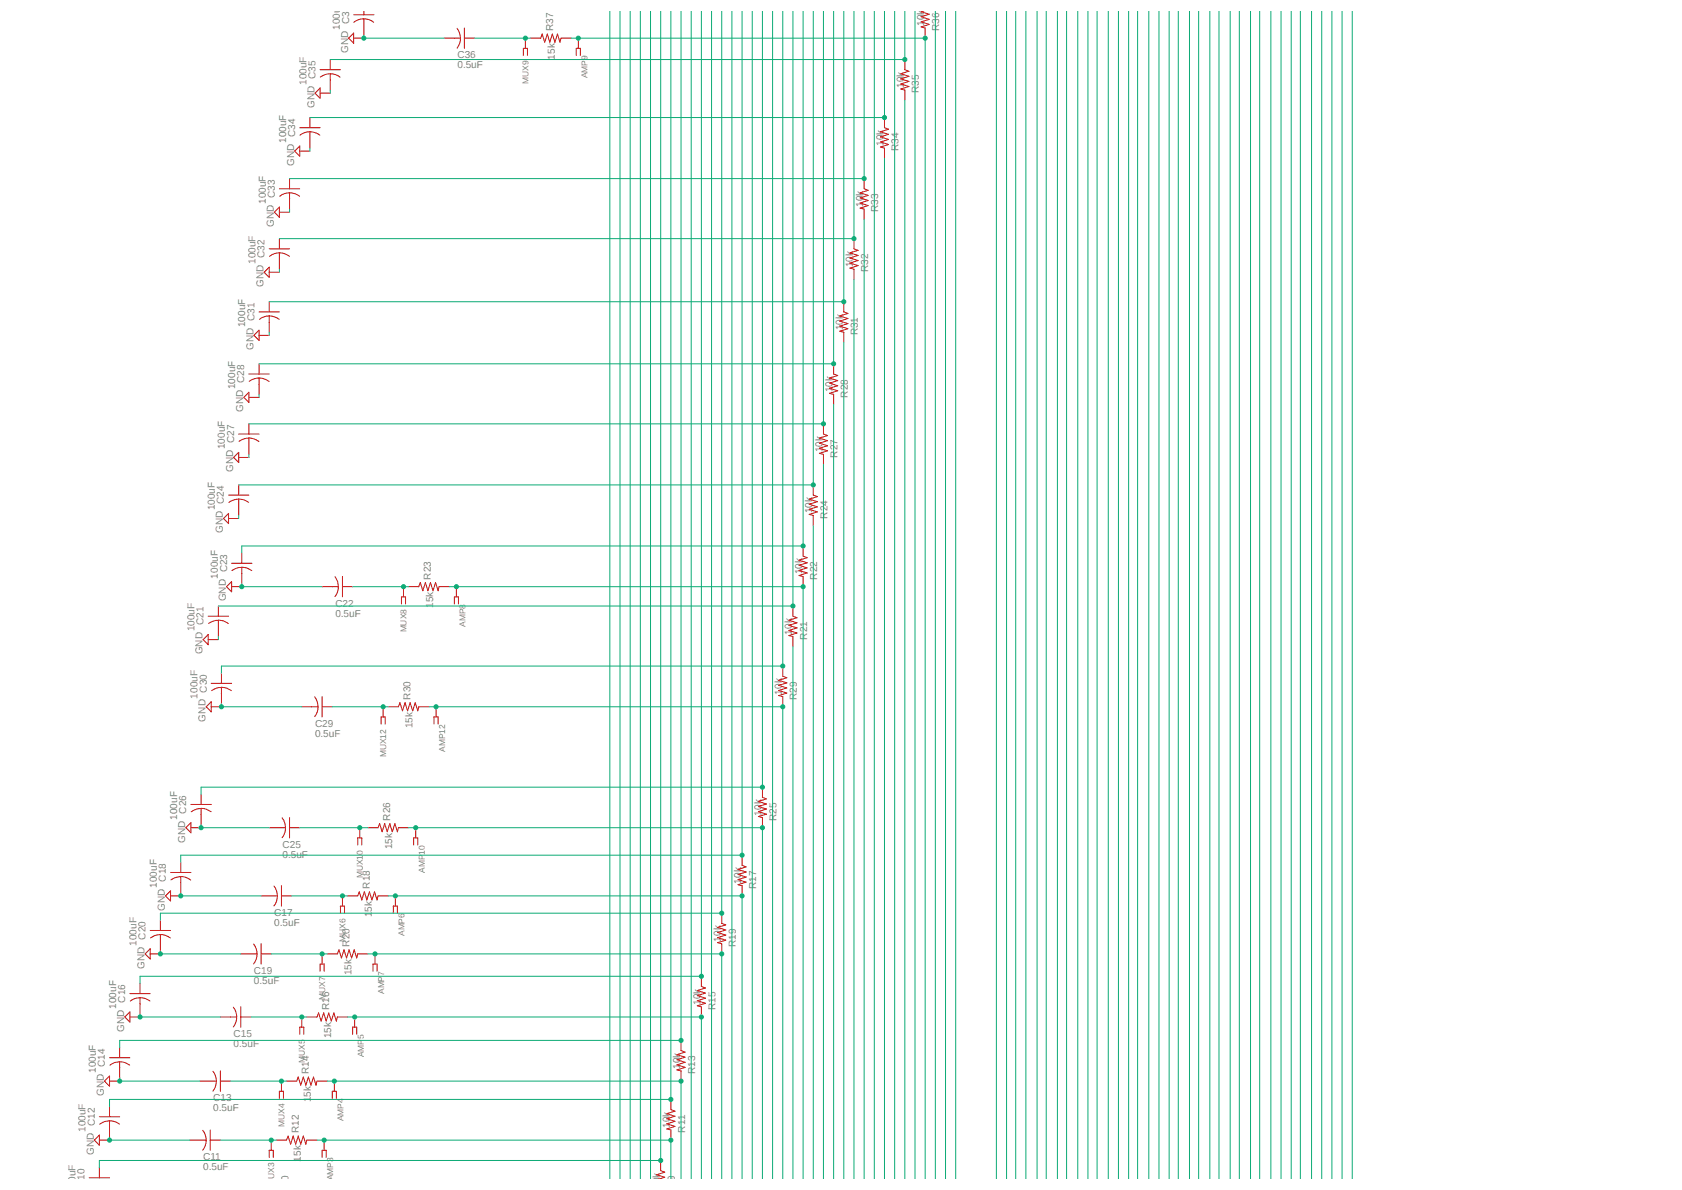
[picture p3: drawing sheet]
<svg xmlns="http://www.w3.org/2000/svg" width="420mm" height="297mm" viewBox="0 0 420 297" stroke-linecap="round" stroke-linejoin="round" font-family="sans-serif">
<path d="M165.2 2.7l-126.5 291.6M255.6 2.7l126.4 291.6" fill="none" stroke="#fff" stroke-width=".25"/>
<g fill="none" stroke="#c90d0c" stroke-width=".25">
<path d="M79.9 17.4h5.1M82.5 18.4a3.8 3.8 0 0 1 2.4 .9M82.5 18.4a4 4 0 0 0-2.5 .9M82.5 14.9v2.5M82.5 18.4v4.1M87 9.5l1.3-1.2v2.5zM88.3 9.5h2.5M88.3 3.7h5.1M90.8 4.7a3.8 3.8 0 0 1 2.5 .8M90.8 4.7a4 4 0 0 0-2.5 .8M90.8 2.7v1M90.8 4.7v4.1"/>
<path d="M110.9 9.5h4.1M114.1 7.1a4.6 4.6 0 0 1 .9 2.4M115 9.5a4 4 0 0 1-.9 2.5M116 9.5h2.5M116 7v5.1M130.7 13.8v-1.7h1v1.7M131.2 9.5v2.6M132.5 9.5h2.5l.4-1 .6 2 .7-2 .6 2 .6-2 .7 2 .6-2 .6 2 .3-1h2.5M143.9 13.8v-1.7h1v1.7M144.4 9.5v2.6M225.9 14.9v2.5l1 .4-2 .6 2 .6-2 .7 2 .6-2 .7 2 .6-2 .6 1 .3v2.5M230.6 2.7l-.6 .2 2 .7-2 .6 2 .6-2 .7 2 .6-2 .6 1 .3v2.5"/>
<path d="M73.6 37.7l1.2-1.3v2.6zM74.8 37.7h2.6M74.8 31.9h5.1M77.4 32.9a4 4 0 0 1 2.5 .8M77.4 32.9a4 4 0 0 0-2.5 .8M77.4 29.3v2.6M77.4 32.9v4.1M79.9 22v2.5l-1.2-1.3zM79.9 23.2h2.6M220.9 29.3v2.6l1 .4-2.1 .6 2.1 .6-2.1 .7 2.1 .6-2.1 .6 2.1 .7-2.1 .6 1.1 .3v2.5M69.8 51.7v2.5l-1.3-1.2zM69.8 59.6v2.5"/>
<path d="M69.8 53h2.5M69.8 47.1h5M69.8 49a3.8 3.8 0 0 1 2.5-.9v4.1M72.3 48.1a4.5 4.5 0 0 1 2.5 .9M72.3 44.6v2.5M213.2 59.6v2.5l1 .4-2 .6 2 .7-2 .6 2 .6-2 .7 2 .6-2 .6 1 .3v2.5M215.8 44.6v2.5l1 .4-2 .6 2 .7-2 .6 2 .6-2 .7 2 .6-2 .6 1 .3v2.5M64.7 77.9h5.1M66 67.9l1.2-1.2v2.5zM67.2 78.8a4.5 4.5 0 0 1 2.5 .9M67.2 78.9a3.8 3.8 0 0 0-2.4 .8M67.2 75.3v2.6"/>
<path d="M67.2 78.9v4M67.2 67.9h2.6M67.2 62.1h5.1M67.3 64a3.8 3.8 0 0 1 2.5-.9v4.1M69.8 63.1a4.5 4.5 0 0 1 2.5 .9M210.7 75.3v2.6l1 .3-2 .7 2 .6-2 .6 2 .7-2 .6 2 .6-2 .7 1 .2v2.6M62.1 97.9v2.6l-1.2-1.3zM62.1 99.2h2.6M62.1 93.3h5.1M62.2 95.2a4.1 4.1 0 0 1 2.5-.8v4M64.7 94.3a4.5 4.5 0 0 1 2.5 .9M64.7 82.4v2.6l-1.3-1.3z"/>
<path d="M64.7 90.8v2.5M64.7 83.7h2.5M208.2 90.8v2.5l1 .4-2.1 .7 2.1 .6-2.1 .6 2.1 .7-2.1 .6 2.1 .6-2.1 .7 1.1 .2v2.6M58.3 114.2l1.3-1.3v2.5zM59.6 114.2h2.5M59.6 108.3h5.1M59.7 110.2a4.1 4.1 0 0 1 2.4-.9v4.1M62.1 109.3a4.5 4.5 0 0 1 2.5 .9M62.1 105.8v2.5M205.6 105.8v2.5l1 .4-2 .6 2 .7-2 .6 2 .7-2 .6 2 .6-2 .7 1 .2v2.6M55.8 129.4l1.3-1.3v2.6zM57.1 129.4h2.5"/>
<path d="M57.1 123.6h5M57.1 125.4a4.1 4.1 0 0 1 2.5-.8v4.1M59.6 124.5a4 4 0 0 1 2.5 .9M59.6 121v2.6M60.4 138v2.6M200.5 136.3v2.5l1 .4-2 .6 2 .7-2 .6 2 .6-2 .7 2 .6-2 .6 1 .3v2.5M203.1 121v2.6l1 .4-2 .6 2 .6-2 .7 2 .6-2 .6 2 .7-2 .6 1 .3v2.5M50.7 159.6l1.3-1.2v2.5zM52 159.6h2.5M52 153.8h5.1M52.1 155.6a4.1 4.1 0 0 1 2.4-.8v4.1M54.5 154.8a4 4 0 0 1 2.5 .8"/>
<path d="M54.5 151.3v2.5M56.6 146.4l1.2-1.2v2.5zM57.8 146.4h2.6M57.8 140.6h5.1M60.4 141.6a4 4 0 0 1 2.5 .8M60.4 141.6a4.1 4.1 0 0 0-2.5 .8M60.4 141.6v4.1M80.4 146.4h4.1M83.7 143.9a4 4 0 0 1 .8 2.5M84.5 146.4a3.8 3.8 0 0 1-.8 2.5M85.5 143.9v5.1M85.5 146.4h2.6"/>
<path d="M100.2 150.7v-1.7h1.1v1.7M100.8 146.4v2.6M102 146.4h2.6l.3-1 .7 2 .6-2 .6 2 .7-2 .6 2 .7-2 .6 2 .2-1h2.6M113.5 150.7v-1.7h1v1.7M114 146.4v2.6M198 151.3v2.5l1 .4-2 .6 2 .6-2 .7 2 .6-2 .7 2 .6-2 .6 1 .3v2.5M51.5 176.4l1.2-1.3v2.6zM52.7 176.4h2.6M52.7 170.6h5.1M52.8 172.4a4.1 4.1 0 0 1 2.5-.8v4M55.3 171.5a4 4 0 0 1 2.5 .9M55.3 168v2.6"/>
<path d="M75.4 176.4h4M78.6 173.9a4 4 0 0 1 .8 2.5M79.4 176.4a3.8 3.8 0 0 1-.8 2.5M80.4 173.9v5M80.4 176.4h2.6M95.7 176.4v2.5M96.9 176.4h2.6l.4-1 .6 2 .6-2 .7 2 .6-2 .6 2 .7-2 .6 2 .3-1h2.5M108.9 176.4v2.5M195.5 166.2v2.6l1 .4-2.1 .6 2.1 .6-2.1 .7 2.1 .6-2.1 .6 2.1 .7-2.1 .6 1.1 .3v2.5M50.2 198.2v2.6M95.2 180.7v-1.8h1v1.8M108.4 180.7v-1.8h1v1.8"/>
<path d="M190.4 196.5v2.5l1 .4-2 .6 2 .7-2 .6 2 .6-2 .7 2 .6-2 .6 1 .2v2.6M42.6 217.8h5.1M45.1 218.8a4 4 0 0 1 2.5 .8M45.1 218.8a4.6 4.6 0 0 0-2.4 .8M45.1 215.2v2.6M45.1 218.8v4M46.4 206.6l1.3-1.3v2.6zM47.7 206.6h2.5M47.7 200.8h5M47.8 202.6a4.1 4.1 0 0 1 2.4-.8v4M50.2 201.8a4 4 0 0 1 2.5 .8M67.2 206.6h4.1"/>
<path d="M70.4 204.1a4 4 0 0 1 .9 2.5M71.3 206.6a3.8 3.8 0 0 1-.9 2.5M72.3 206.6h2.5M72.3 204v5.1M89.3 210.9v-1.8h1v1.8M89.8 206.6v2.5M91.9 206.6h2.5l.4-1 .6 2 .7-2 .6 2 .6-2 .7 2 .6-2 .6 2 .3-1h2.5M103.3 210.9v-1.8h1v1.8M103.8 206.6v2.5M185.3 213.4v2.6l1 .4-2 .6 2 .6-2 .7 2 .6-2 .6 2 .7-2 .6 1 .3v2.5M37.5 238.1h2.5M37.5 236.8v2.6l-1.3-1.3z"/>
<path d="M37.5 232.2h5.1M40 233.3a4 4 0 0 1 2.5 .8M40 233.3a3.8 3.8 0 0 0-2.4 .8M40 229.7v2.5M40 233.3v4M41.3 223.6l1.3-1.3v2.6zM42.6 223.6h2.5M60.1 238.1h4.1M63.3 235.6a4 4 0 0 1 .9 2.5M64.2 238.1a4 4 0 0 1-.9 2.5M65.2 238.1h2.5M65.2 235.5v5.1"/>
<path d="M65.2 223.6h4.1M68.4 221.1a4 4 0 0 1 .9 2.5M69.3 223.6a3.8 3.8 0 0 1-.9 2.5M70.3 221.1v5M70.3 223.6h2.5M80.4 238.1v2.5M81.7 238.1h2.5l.4-1 .7 2 .6-2 .6 2 .7-2 .6 2 .6-2 .7 2 .2-1h2.6M85 227.9v-1.8h1v1.8M85.5 223.6v2.5M86.8 223.6h2.5l.4-1 .6 2 .7-2 .6 2 .6-2 .7 2 .6-2 .6 2 .3-1h2.5M93.6 238.1v2.5M98.2 227.9v-1.8h1v1.8"/>
<path d="M98.7 223.6v2.5M180.2 227.9v2.6l1 .3-2 .7 2 .6-2 .6 2 .7-2 .6 2 .7-2 .6 1 .2v2.6M31.2 253.8l1.2-1.2v2.5zM32.4 253.8h2.6M32.4 248h5.1M35 249a4 4 0 0 1 2.5 .9M35 249a3.8 3.8 0 0 0-2.5 .9M35 245.4v2.6M35 249v4.1M55 253.8h4.1M58.3 251.4a4 4 0 0 1 .8 2.4M59.1 253.8a4 4 0 0 1-.8 2.5"/>
<path d="M60.1 253.8h2.6M60.1 251.3v5.1M74.8 258.1v-1.7h1.1v1.7M75.4 253.8v2.6M76.6 253.8h2.6l.3-1 .7 2 .6-2 .6 2 .7-2 .6 2 .7-2 .6 2 .2-1h2.6M79.9 242.4v-1.8h1v1.8M88.1 258.1v-1.7h1v1.7M88.6 253.8v2.6M93.1 242.4v-1.8h1v1.8M170.1 259.7v2.5l1 .4-2.1 .6 2.1 .7-2.1 .6 2.1 .6-2.1 .7 2.1 .6-2.1 .6 1.1 .3v2.5M175.1 243.7v2.5l1 .4-2 .6 2 .7-2 .6 2 .6-2 .7 2 .6-2 .6 1 .3v2.5M24.8 278.7h5.1"/>
<path d="M27.3 279.7a4 4 0 0 1 2.5 .9M27.3 279.7a3.8 3.8 0 0 0-2.4 .9M27.3 268.6v2.5l-1.2-1.3zM27.3 276.2v2.5M27.3 279.7v4.1M27.3 269.8h2.6M27.3 264h5.1M29.9 265a4 4 0 0 1 2.5 .9M29.9 265a3.8 3.8 0 0 0-2.5 .9M29.9 261.5v2.5M29.9 265v4.1M50 269.8h4"/>
<path d="M53.2 267.4a4 4 0 0 1 .8 2.4M54 269.8a4 4 0 0 1-.8 2.5M55 269.8h2.6M55 267.3v5.1M69.8 274.2v-1.8h1v1.8M70.3 269.8v2.6M71.5 269.8h2.6l.4-1 .6 2 .6-2 .7 2 .6-2 .6 2 .7-2 .6 2 .3-1h2.5M83 274.2v-1.8h1v1.8M83.5 269.8v2.6M167.5 274.4v2.5l1 .4-2 .7 2 .6-2 .6 2 .7-2 .6 2 .6-2 .7 1 .2v2.6M22.3 294h5M24.8 283.3v2.5l-1.3-1.2z"/>
<path d="M24.8 291.4v2.6M24.8 284.6h2.5M47.4 284.6h4.1M50.6 282.1a4 4 0 0 1 .9 2.5M51.5 284.6a4 4 0 0 1-.9 2.5M52.5 284.6h2.5M52.5 282v5.1M67.2 288.9v-1.8h1v1.8M67.7 284.6v2.5M69 284.6h2.5l.4-1.1 .7 2.1 .6-2.1 .6 2.1 .7-2.1 .6 2.1 .6-2.1 .7 2.1 .2-1h2.6M80.4 288.9v-1.8h1v1.8M80.9 284.6v2.5"/>
<path d="M165 289.6v2.6l1 .4-2 .6 2 .6-1.5 .5"/>
</g>
<path d="M27.3 283.8v.8h20.1" fill="none" stroke="#0dab76" stroke-width=".25"/>
<circle cx="27.3" cy="284.6" r=".51" fill="#0dab76"/>
<g fill="none" stroke="#0dab76" stroke-width=".25">
<path d="M29.9 269.1v.7h20.1"/>
<circle cx="27.3" cy="284.6" r=".51"/>
</g>
<circle cx="29.9" cy="269.8" r=".51" fill="#0dab76"/>
<g fill="none" stroke="#0dab76" stroke-width=".25">
<path d="M35 253.1v.7h20"/>
<circle cx="29.9" cy="269.8" r=".51"/>
</g>
<circle cx="35" cy="253.8" r=".51" fill="#0dab76"/>
<g fill="none" stroke="#0dab76" stroke-width=".25">
<path d="M40 237.3v.8h20.1"/>
<circle cx="35" cy="253.8" r=".51"/>
</g>
<circle cx="40" cy="238.1" r=".51" fill="#0dab76"/>
<g fill="none" stroke="#0dab76" stroke-width=".25">
<path d="M50.2 205.8v.8h17"/>
<circle cx="40" cy="238.1" r=".51"/>
</g>
<circle cx="50.2" cy="206.6" r=".51" fill="#0dab76"/>
<g fill="none" stroke="#0dab76" stroke-width=".25">
<path d="M55.3 175.6v.8h20.1"/>
<circle cx="50.2" cy="206.6" r=".51"/>
</g>
<circle cx="55.3" cy="176.4" r=".51" fill="#0dab76"/>
<g fill="none" stroke="#0dab76" stroke-width=".25">
<path d="M45.1 222.8v.8h20.1"/>
<circle cx="55.3" cy="176.4" r=".51"/>
</g>
<circle cx="45.1" cy="223.6" r=".51" fill="#0dab76"/>
<g fill="none" stroke="#0dab76" stroke-width=".25">
<path d="M60.4 145.7v.7h20"/>
<circle cx="45.1" cy="223.6" r=".51"/>
</g>
<circle cx="60.4" cy="146.4" r=".51" fill="#0dab76"/>
<g fill="none" stroke="#0dab76" stroke-width=".25">
<path d="M90.8 8.8v.7h20.1"/>
<circle cx="60.4" cy="146.4" r=".51"/>
</g>
<circle cx="90.8" cy="9.5" r=".51" fill="#0dab76"/>
<g fill="none" stroke="#0dab76" stroke-width=".25">
<path d="M154.8 2.7v291.6M157.4 2.7v291.6M159.9 2.7v291.6M162.4 2.7v291.6M165 2.7v286.9h-140.2v1.8M253.6 2.7v291.6M256.2 2.7v291.6M259 2.7v291.6M261.2 2.7v291.6M264 2.7v291.6M266.3 2.7v291.6M269.1 2.7v291.6"/>
<path d="M273.9 2.7v291.6M279.3 2.7v291.6M284.1 2.7v291.6M289.4 2.7v291.6M294.2 2.7v291.6M297 2.7v291.6M299.3 2.7v291.6M302.1 2.7v291.6M304.4 2.7v291.6M307.2 2.7v291.6M309.5 2.7v291.6M312.3 2.7v291.6"/>
<path d="M314.5 2.7v291.6M319.9 2.7v291.6M324.7 2.7v291.6M330 2.7v291.6M77.4 37v.7M82.5 22.5v.7M72.3 52.2v.8M69.8 67.2v.7M64.7 98.4v.8M67.2 82.9v.8M62.1 113.4v.8M59.6 128.7v.7"/>
<path d="M54.5 158.9v.7"/>
<circle cx="90.8" cy="9.5" r=".51"/>
</g>
<circle cx="165" cy="289.6" r=".51" fill="#0dab76"/>
<g fill="none" stroke="#0dab76" stroke-width=".25">
<path d="M55 284.6h14"/>
<circle cx="165" cy="289.6" r=".51"/>
</g>
<circle cx="67.7" cy="284.6" r=".51" fill="#0dab76"/>
<g fill="none" stroke="#0dab76" stroke-width=".25">
<path d="M79.2 284.6h88.3"/>
<circle cx="67.7" cy="284.6" r=".51"/>
</g>
<circle cx="80.9" cy="284.6" r=".51" fill="#0dab76"/>
<g fill="none" stroke="#0dab76" stroke-width=".25">
<path d="M167.5 284.6v9.7"/>
<circle cx="80.9" cy="284.6" r=".51"/>
</g>
<circle cx="167.5" cy="284.6" r=".51" fill="#0dab76"/>
<g fill="none" stroke="#0dab76" stroke-width=".25">
<path d="M167.5 2.7v271.7h-140.2v1.8"/>
<circle cx="167.5" cy="284.6" r=".51"/>
</g>
<circle cx="167.5" cy="274.4" r=".51" fill="#0dab76"/>
<g fill="none" stroke="#0dab76" stroke-width=".25">
<path d="M57.6 269.8h13.9"/>
<circle cx="167.5" cy="274.4" r=".51"/>
</g>
<circle cx="70.3" cy="269.8" r=".51" fill="#0dab76"/>
<g fill="none" stroke="#0dab76" stroke-width=".25">
<path d="M81.7 269.8h88.4"/>
<circle cx="70.3" cy="269.8" r=".51"/>
</g>
<circle cx="83.5" cy="269.8" r=".51" fill="#0dab76"/>
<g fill="none" stroke="#0dab76" stroke-width=".25">
<path d="M170.1 269.8v24.5"/>
<circle cx="83.5" cy="269.8" r=".51"/>
</g>
<circle cx="170" cy="269.8" r=".51" fill="#0dab76"/>
<g fill="none" stroke="#0dab76" stroke-width=".25">
<path d="M170.1 2.7v257h-140.2v1.8"/>
<circle cx="170" cy="269.8" r=".51"/>
</g>
<circle cx="170" cy="259.7" r=".51" fill="#0dab76"/>
<g fill="none" stroke="#0dab76" stroke-width=".25">
<path d="M62.7 253.8h13.9"/>
<circle cx="170" cy="259.7" r=".51"/>
</g>
<circle cx="75.3" cy="253.8" r=".51" fill="#0dab76"/>
<g fill="none" stroke="#0dab76" stroke-width=".25">
<path d="M86.8 253.8h88.3"/>
<circle cx="75.3" cy="253.8" r=".51"/>
</g>
<circle cx="88.6" cy="253.8" r=".51" fill="#0dab76"/>
<g fill="none" stroke="#0dab76" stroke-width=".25">
<path d="M175.1 253.8v40.5"/>
<circle cx="88.6" cy="253.8" r=".51"/>
</g>
<circle cx="175.1" cy="253.8" r=".51" fill="#0dab76"/>
<g fill="none" stroke="#0dab76" stroke-width=".25">
<path d="M175.1 2.7v241h-140.1v1.7"/>
<circle cx="175.1" cy="253.8" r=".51"/>
</g>
<circle cx="175.1" cy="243.7" r=".51" fill="#0dab76"/>
<g fill="none" stroke="#0dab76" stroke-width=".25">
<path d="M67.7 238.1h14"/>
<circle cx="175.1" cy="243.7" r=".51"/>
</g>
<circle cx="80.4" cy="238.1" r=".51" fill="#0dab76"/>
<g fill="none" stroke="#0dab76" stroke-width=".25">
<path d="M91.9 238.1h88.3"/>
<circle cx="80.4" cy="238.1" r=".51"/>
</g>
<circle cx="93.6" cy="238.1" r=".51" fill="#0dab76"/>
<g fill="none" stroke="#0dab76" stroke-width=".25">
<path d="M180.2 238.1v56.2"/>
<circle cx="93.6" cy="238.1" r=".51"/>
</g>
<circle cx="180.2" cy="238.1" r=".51" fill="#0dab76"/>
<g fill="none" stroke="#0dab76" stroke-width=".25">
<path d="M180.2 2.7v225.2h-140.2v1.8"/>
<circle cx="180.2" cy="238.1" r=".51"/>
</g>
<circle cx="180.2" cy="227.9" r=".51" fill="#0dab76"/>
<g fill="none" stroke="#0dab76" stroke-width=".25">
<path d="M74.8 206.6h17.1"/>
<circle cx="180.2" cy="227.9" r=".51"/>
</g>
<circle cx="89.8" cy="206.6" r=".51" fill="#0dab76"/>
<g fill="none" stroke="#0dab76" stroke-width=".25">
<path d="M102 206.6h88.4"/>
<circle cx="89.8" cy="206.6" r=".51"/>
</g>
<circle cx="103.8" cy="206.6" r=".51" fill="#0dab76"/>
<g fill="none" stroke="#0dab76" stroke-width=".25">
<path d="M190.4 206.6v87.7"/>
<circle cx="103.8" cy="206.6" r=".51"/>
</g>
<circle cx="190.4" cy="206.6" r=".51" fill="#0dab76"/>
<g fill="none" stroke="#0dab76" stroke-width=".25">
<path d="M190.4 2.7v193.8h-140.2v1.7"/>
<circle cx="190.4" cy="206.6" r=".51"/>
</g>
<circle cx="190.4" cy="196.5" r=".51" fill="#0dab76"/>
<g fill="none" stroke="#0dab76" stroke-width=".25">
<path d="M83 176.4h13.9"/>
<circle cx="190.4" cy="196.5" r=".51"/>
</g>
<circle cx="95.7" cy="176.4" r=".51" fill="#0dab76"/>
<g fill="none" stroke="#0dab76" stroke-width=".25">
<path d="M107.1 176.4h88.4"/>
<circle cx="95.7" cy="176.4" r=".51"/>
</g>
<circle cx="108.9" cy="176.4" r=".51" fill="#0dab76"/>
<g fill="none" stroke="#0dab76" stroke-width=".25">
<path d="M195.5 176.4v117.9"/>
<circle cx="108.9" cy="176.4" r=".51"/>
</g>
<circle cx="195.4" cy="176.4" r=".51" fill="#0dab76"/>
<g fill="none" stroke="#0dab76" stroke-width=".25">
<path d="M195.5 2.7v163.5h-140.2v1.8"/>
<circle cx="195.4" cy="176.4" r=".51"/>
</g>
<circle cx="195.4" cy="166.2" r=".51" fill="#0dab76"/>
<g fill="none" stroke="#0dab76" stroke-width=".25">
<path d="M72.8 223.6h14"/>
<circle cx="195.4" cy="166.2" r=".51"/>
</g>
<circle cx="85.5" cy="223.6" r=".51" fill="#0dab76"/>
<g fill="none" stroke="#0dab76" stroke-width=".25">
<path d="M96.9 223.6h88.4"/>
<circle cx="85.5" cy="223.6" r=".51"/>
</g>
<circle cx="98.7" cy="223.6" r=".51" fill="#0dab76"/>
<g fill="none" stroke="#0dab76" stroke-width=".25">
<path d="M185.3 223.6v70.7"/>
<circle cx="98.7" cy="223.6" r=".51"/>
</g>
<circle cx="185.3" cy="223.6" r=".51" fill="#0dab76"/>
<g fill="none" stroke="#0dab76" stroke-width=".25">
<path d="M185.3 2.7v210.7h-140.2v1.8"/>
<circle cx="185.3" cy="223.6" r=".51"/>
</g>
<circle cx="185.3" cy="213.4" r=".51" fill="#0dab76"/>
<g fill="none" stroke="#0dab76" stroke-width=".25">
<path d="M198 2.7v148.6h-143.5"/>
<circle cx="185.3" cy="213.4" r=".51"/>
</g>
<circle cx="198" cy="151.3" r=".51" fill="#0dab76"/>
<g fill="none" stroke="#0dab76" stroke-width=".25">
<path d="M88.1 146.4h13.9M198 161.4v132.9"/>
<circle cx="198" cy="151.3" r=".51"/>
</g>
<circle cx="100.7" cy="146.4" r=".51" fill="#0dab76"/>
<g fill="none" stroke="#0dab76" stroke-width=".25">
<path d="M200.5 2.7v133.6h-140.1v1.7"/>
<circle cx="100.7" cy="146.4" r=".51"/>
</g>
<circle cx="200.5" cy="136.3" r=".51" fill="#0dab76"/>
<g fill="none" stroke="#0dab76" stroke-width=".25">
<path d="M112.2 146.4h88.3v147.9"/>
<circle cx="200.5" cy="136.3" r=".51"/>
</g>
<circle cx="114" cy="146.4" r=".51" fill="#0dab76"/>
<circle cx="114" cy="146.4" r=".51" fill="none" stroke="#0dab76" stroke-width=".25"/>
<circle cx="200.5" cy="146.4" r=".51" fill="#0dab76"/>
<g fill="none" stroke="#0dab76" stroke-width=".25">
<path d="M203.1 2.7v118.3h-143.5"/>
<circle cx="200.5" cy="146.4" r=".51"/>
</g>
<circle cx="203.1" cy="121" r=".51" fill="#0dab76"/>
<g fill="none" stroke="#0dab76" stroke-width=".25">
<path d="M205.6 2.7v103.1h-143.5M203.1 131.2v163.1"/>
<circle cx="203.1" cy="121" r=".51"/>
</g>
<circle cx="205.6" cy="105.8" r=".51" fill="#0dab76"/>
<g fill="none" stroke="#0dab76" stroke-width=".25">
<path d="M208.2 2.7v88.1h-143.5M205.6 116v178.3"/>
<circle cx="205.6" cy="105.8" r=".51"/>
</g>
<circle cx="208.1" cy="90.8" r=".51" fill="#0dab76"/>
<g fill="none" stroke="#0dab76" stroke-width=".25">
<path d="M210.7 2.7v72.6h-143.5"/>
<circle cx="208.1" cy="90.8" r=".51"/>
</g>
<circle cx="210.7" cy="75.3" r=".51" fill="#0dab76"/>
<g fill="none" stroke="#0dab76" stroke-width=".25">
<path d="M213.2 2.7v56.9h-143.4"/>
<circle cx="210.7" cy="75.3" r=".51"/>
</g>
<circle cx="213.2" cy="59.6" r=".51" fill="#0dab76"/>
<g fill="none" stroke="#0dab76" stroke-width=".25">
<path d="M215.8 2.7v41.9h-143.5"/>
<circle cx="213.2" cy="59.6" r=".51"/>
</g>
<circle cx="215.8" cy="44.6" r=".51" fill="#0dab76"/>
<g fill="none" stroke="#0dab76" stroke-width=".25">
<path d="M220.9 2.7v26.6h-143.5M215.8 54.7v239.6M213.2 69.7v224.6M210.7 85.5v208.8M208.2 101v193.3"/>
<circle cx="215.8" cy="44.6" r=".51"/>
</g>
<circle cx="220.8" cy="29.3" r=".51" fill="#0dab76"/>
<g fill="none" stroke="#0dab76" stroke-width=".25">
<path d="M225.9 2.7v12.2h-143.4"/>
<circle cx="220.8" cy="29.3" r=".51"/>
</g>
<circle cx="225.9" cy="14.9" r=".51" fill="#0dab76"/>
<g fill="none" stroke="#0dab76" stroke-width=".25">
<path d="M118.5 9.5h14"/>
<circle cx="225.9" cy="14.9" r=".51"/>
</g>
<circle cx="131.2" cy="9.5" r=".51" fill="#0dab76"/>
<g fill="none" stroke="#0dab76" stroke-width=".25">
<path d="M142.6 9.5h88.4"/>
<circle cx="131.2" cy="9.5" r=".51"/>
</g>
<circle cx="144.4" cy="9.5" r=".51" fill="#0dab76"/>
<g fill="none" stroke="#0dab76" stroke-width=".25">
<path d="M231 9.5v284.8"/>
<circle cx="144.4" cy="9.5" r=".51"/>
</g>
<circle cx="231" cy="9.5" r=".51" fill="#0dab76"/>
<g fill="none" stroke="#0dab76" stroke-width=".25">
<path d="M152.3 2.7v291.6M172.6 2.7v291.6M177.7 2.7v291.6M182.8 2.7v291.6M187.8 2.7v291.6M192.9 2.7v291.6M218.3 2.7v291.6M223.4 2.7v291.6M228.5 2.7v291.6M233.6 2.7v291.6M236.1 2.7v291.6M238.6 2.7v291.6"/>
<path d="M248.8 2.7v291.6M251.3 2.7v291.6M271.7 2.7v291.6M276.7 2.7v291.6M281.8 2.7v291.6M286.9 2.7v291.6M291.9 2.7v291.6M317.3 2.7v291.6M322.4 2.7v291.6M327.5 2.7v291.6M332.6 2.7v291.6M335.1 2.7v291.6"/>
<path d="M337.7 2.7v291.6M220.9 39.5v254.8M225.9 25v269.3"/>
<circle cx="231" cy="9.5" r=".51"/>
</g>
<g font-size="2.5" fill="#808080">
<text x="84.9" y="7.5" transform="rotate(-90 84.9 7.5)">100uF</text>
<text x="138.1" y="7.7" transform="rotate(-90 138.1 7.7)">R37</text>
<text x="230.8" y="6.5" transform="rotate(-90 230.8 6.5)">10k</text>
<text x="234.5" y="7.8" transform="rotate(-90 234.5 7.8)">R36</text>
<text x="86.9" y="13.2" transform="rotate(-90 86.9 13.2)">GND C37</text>
<text x="114.2" y="17">0.5uF</text>
<text x="114.2" y="14.5">C36</text>
<text x="138.6" y="14.9" transform="rotate(-90 138.6 14.9)">15k</text>
<text x="76.5" y="21.2" transform="rotate(-90 76.5 21.2)">100uF</text>
<text x="225.7" y="22" transform="rotate(-90 225.7 22)">10k</text>
<text x="229.4" y="23.3" transform="rotate(-90 229.4 23.3)">R35</text>
<text x="78.5" y="26.9" transform="rotate(-90 78.5 26.9)">GND C35</text>
<text x="71.4" y="35.7" transform="rotate(-90 71.4 35.7)">100uF</text>
<text x="73.4" y="41.4" transform="rotate(-90 73.4 41.4)">GND C34</text>
<text x="220.6" y="36.4" transform="rotate(-90 220.6 36.4)">10k</text>
<text x="224.4" y="37.8" transform="rotate(-90 224.4 37.8)">R34</text>
<text x="66.3" y="50.9" transform="rotate(-90 66.3 50.9)">100uF</text>
<text x="215.5" y="51.7" transform="rotate(-90 215.5 51.7)">10k</text>
<text x="219.3" y="53" transform="rotate(-90 219.3 53)">R33</text>
<text x="68.4" y="56.6" transform="rotate(-90 68.4 56.6)">GND C33</text>
<text x="63.8" y="65.9" transform="rotate(-90 63.8 65.9)">100uF</text>
<text x="65.8" y="71.6" transform="rotate(-90 65.8 71.6)">GND C32</text>
<text x="213" y="66.7" transform="rotate(-90 213 66.7)">10k</text>
<text x="216.8" y="68" transform="rotate(-90 216.8 68)">R32</text>
<text x="61.3" y="81.7" transform="rotate(-90 61.3 81.7)">100uF</text>
<text x="210.4" y="82.4" transform="rotate(-90 210.4 82.4)">10k</text>
<text x="214.2" y="83.7" transform="rotate(-90 214.2 83.7)">R31</text>
<text x="63.3" y="87.4" transform="rotate(-90 63.3 87.4)">GND C31</text>
<text x="58.7" y="97.2" transform="rotate(-90 58.7 97.2)">100uF</text>
<text x="207.9" y="97.9" transform="rotate(-90 207.9 97.9)">10k</text>
<text x="211.7" y="99.2" transform="rotate(-90 211.7 99.2)">R28</text>
<text x="60.7" y="102.9" transform="rotate(-90 60.7 102.9)">GND C28</text>
<text x="56.2" y="112.1" transform="rotate(-90 56.2 112.1)">100uF</text>
<text x="205.4" y="112.9" transform="rotate(-90 205.4 112.9)">10k</text>
<text x="58.2" y="117.9" transform="rotate(-90 58.2 117.9)">GND C27</text>
<text x="209.1" y="114.2" transform="rotate(-90 209.1 114.2)">R27</text>
<text x="53.6" y="127.4" transform="rotate(-90 53.6 127.4)">100uF</text>
<text x="202.8" y="128.1" transform="rotate(-90 202.8 128.1)">10k</text>
<text x="206.6" y="129.5" transform="rotate(-90 206.6 129.5)">R24</text>
<text x="55.7" y="133.1" transform="rotate(-90 55.7 133.1)">GND C24</text>
<text x="200.3" y="143.4" transform="rotate(-90 200.3 143.4)">10k</text>
<text x="54.4" y="144.4" transform="rotate(-90 54.4 144.4)">100uF</text>
<text x="107.6" y="144.7" transform="rotate(-90 107.6 144.7)">R23</text>
<text x="204" y="144.7" transform="rotate(-90 204 144.7)">R22</text>
<text x="56.4" y="150.1" transform="rotate(-90 56.4 150.1)">GND C23</text>
<text x="83.7" y="153.9">0.5uF</text>
<text x="83.7" y="151.4">C22</text>
<text x="108.1" y="151.8" transform="rotate(-90 108.1 151.8)">15k</text>
<text x="48.6" y="157.6" transform="rotate(-90 48.6 157.6)">100uF</text>
<text x="197.7" y="158.4" transform="rotate(-90 197.7 158.4)">10k</text>
<text x="201.5" y="159.7" transform="rotate(-90 201.5 159.7)">R21</text>
<text x="50.6" y="163.3" transform="rotate(-90 50.6 163.3)">GND C21</text>
<text x="195.2" y="173.4" transform="rotate(-90 195.2 173.4)">10k</text>
<text x="49.3" y="174.4" transform="rotate(-90 49.3 174.4)">100uF</text>
<text x="102.5" y="174.6" transform="rotate(-90 102.5 174.6)">R30</text>
<text x="199" y="174.7" transform="rotate(-90 199 174.7)">R29</text>
<text x="51.4" y="180.1" transform="rotate(-90 51.4 180.1)">GND C30</text>
<text x="78.7" y="183.9">0.5uF</text>
<text x="78.7" y="181.4">C29</text>
<text x="103" y="181.7" transform="rotate(-90 103 181.7)">15k</text>
<text x="190.1" y="203.6" transform="rotate(-90 190.1 203.6)">10k</text>
<text x="44.2" y="204.6" transform="rotate(-90 44.2 204.6)">100uF</text>
<text x="97.5" y="204.9" transform="rotate(-90 97.5 204.9)">R26</text>
<text x="193.9" y="204.9" transform="rotate(-90 193.9 204.9)">R25</text>
<text x="46.3" y="210.3" transform="rotate(-90 46.3 210.3)">GND C26</text>
<text x="70.5" y="214.1">0.5uF</text>
<text x="70.5" y="211.6">C25</text>
<text x="98" y="212" transform="rotate(-90 98 212)">15k</text>
<text x="39.2" y="221.6" transform="rotate(-90 39.2 221.6)">100uF</text>
<text x="92.4" y="221.8" transform="rotate(-90 92.4 221.8)">R18</text>
<text x="185" y="220.6" transform="rotate(-90 185 220.6)">10k</text>
<text x="188.9" y="221.9" transform="rotate(-90 188.9 221.9)">R17</text>
<text x="41.2" y="227.3" transform="rotate(-90 41.2 227.3)">GND C18</text>
<text x="68.5" y="231.1">0.5uF</text>
<text x="68.5" y="228.6">C17</text>
<text x="92.9" y="228.9" transform="rotate(-90 92.9 228.9)">15k</text>
<text x="34.1" y="236.1" transform="rotate(-90 34.1 236.1)">100uF</text>
<text x="87.3" y="236.3" transform="rotate(-90 87.3 236.3)">R20</text>
<text x="180" y="235" transform="rotate(-90 180 235)">10k</text>
<text x="183.8" y="236.4" transform="rotate(-90 183.8 236.4)">R19</text>
<text x="36.1" y="241.8" transform="rotate(-90 36.1 241.8)">GND C20</text>
<text x="63.4" y="245.6">0.5uF</text>
<text x="63.4" y="243">C19</text>
<text x="87.8" y="243.4" transform="rotate(-90 87.8 243.4)">15k</text>
<text x="29" y="251.8" transform="rotate(-90 29 251.8)">100uF</text>
<text x="174.9" y="250.8" transform="rotate(-90 174.9 250.8)">10k</text>
<text x="31" y="257.5" transform="rotate(-90 31 257.5)">GND C16</text>
<text x="82.2" y="252.1" transform="rotate(-90 82.2 252.1)">R16</text>
<text x="178.7" y="252.1" transform="rotate(-90 178.7 252.1)">R15</text>
<text x="58.3" y="261.3">0.5uF</text>
<text x="58.3" y="258.8">C15</text>
<text x="82.7" y="259.2" transform="rotate(-90 82.7 259.2)">15k</text>
<text x="23.9" y="267.8" transform="rotate(-90 23.9 267.8)">100uF</text>
<text x="77.1" y="268.1" transform="rotate(-90 77.1 268.1)">R14</text>
<text x="169.8" y="266.8" transform="rotate(-90 169.8 266.8)">10k</text>
<text x="173.6" y="268.1" transform="rotate(-90 173.6 268.1)">R13</text>
<text x="26" y="273.5" transform="rotate(-90 26 273.5)">GND C14</text>
<text x="53.3" y="274.8">C13</text>
<text x="77.6" y="275.2" transform="rotate(-90 77.6 275.2)">15k</text>
<text x="53.3" y="277.3">0.5uF</text>
<text x="167.3" y="281.5" transform="rotate(-90 167.3 281.5)">10k</text>
<text x="21.4" y="282.5" transform="rotate(-90 21.4 282.5)">100uF</text>
<text x="74.6" y="282.8" transform="rotate(-90 74.6 282.8)">R12</text>
<text x="171.1" y="282.7" transform="rotate(-90 171.1 282.7)">R11</text>
<text x="23.4" y="288.3" transform="rotate(-90 23.4 288.3)">GND C12</text>
<text x="50.7" y="292.1">0.5uF</text>
<text x="50.7" y="289.5">C11</text>
<text x="75.1" y="289.9" transform="rotate(-90 75.1 289.9)">15k</text>
<text x="18.8" y="297.8" transform="rotate(-90 18.8 297.8)">100uF</text>
<text x="21.1" y="296.3" transform="rotate(-90 21.1 296.3)">C10</text>
<text x="72.1" y="296.2" transform="rotate(-90 72.1 296.2)">10</text>
<text x="164.7" y="296.8" transform="rotate(-90 164.7 296.8)">10k</text>
<text x="168.5" y="296.7" transform="rotate(-90 168.5 296.7)">R9</text>
</g>
<g font-size="2.1" fill="#808080">
<text x="132" y="21" transform="rotate(-90 132 21)">MUX9</text>
<text x="146.7" y="19.6" transform="rotate(-90 146.7 19.6)">AMP9</text>
<text x="101.5" y="157.9" transform="rotate(-90 101.5 157.9)">MUX8</text>
<text x="116.2" y="156.5" transform="rotate(-90 116.2 156.5)">AMP8</text>
<text x="96.4" y="189" transform="rotate(-90 96.4 189)">MUX12</text>
<text x="111.2" y="187.6" transform="rotate(-90 111.2 187.6)">AMP12</text>
<text x="90.6" y="219.2" transform="rotate(-90 90.6 219.2)">MUX10</text>
<text x="106.1" y="217.8" transform="rotate(-90 106.1 217.8)">AMP10</text>
<text x="101" y="233.6" transform="rotate(-90 101 233.6)">AMP6</text>
<text x="86.3" y="235" transform="rotate(-90 86.3 235)">MUX6</text>
<text x="81.2" y="249.5" transform="rotate(-90 81.2 249.5)">MUX7</text>
<text x="95.9" y="248.1" transform="rotate(-90 95.9 248.1)">AMP7</text>
<text x="90.8" y="263.9" transform="rotate(-90 90.8 263.9)">AMP5</text>
<text x="76.1" y="265.3" transform="rotate(-90 76.1 265.3)">MUX5</text>
<text x="71" y="281.3" transform="rotate(-90 71 281.3)">MUX4</text>
<text x="85.8" y="279.9" transform="rotate(-90 85.8 279.9)">AMP4</text>
<text x="68.5" y="296" transform="rotate(-90 68.5 296)">MUX3</text>
<text x="83.2" y="294.6" transform="rotate(-90 83.2 294.6)">AMP3</text>
</g>
</svg>
